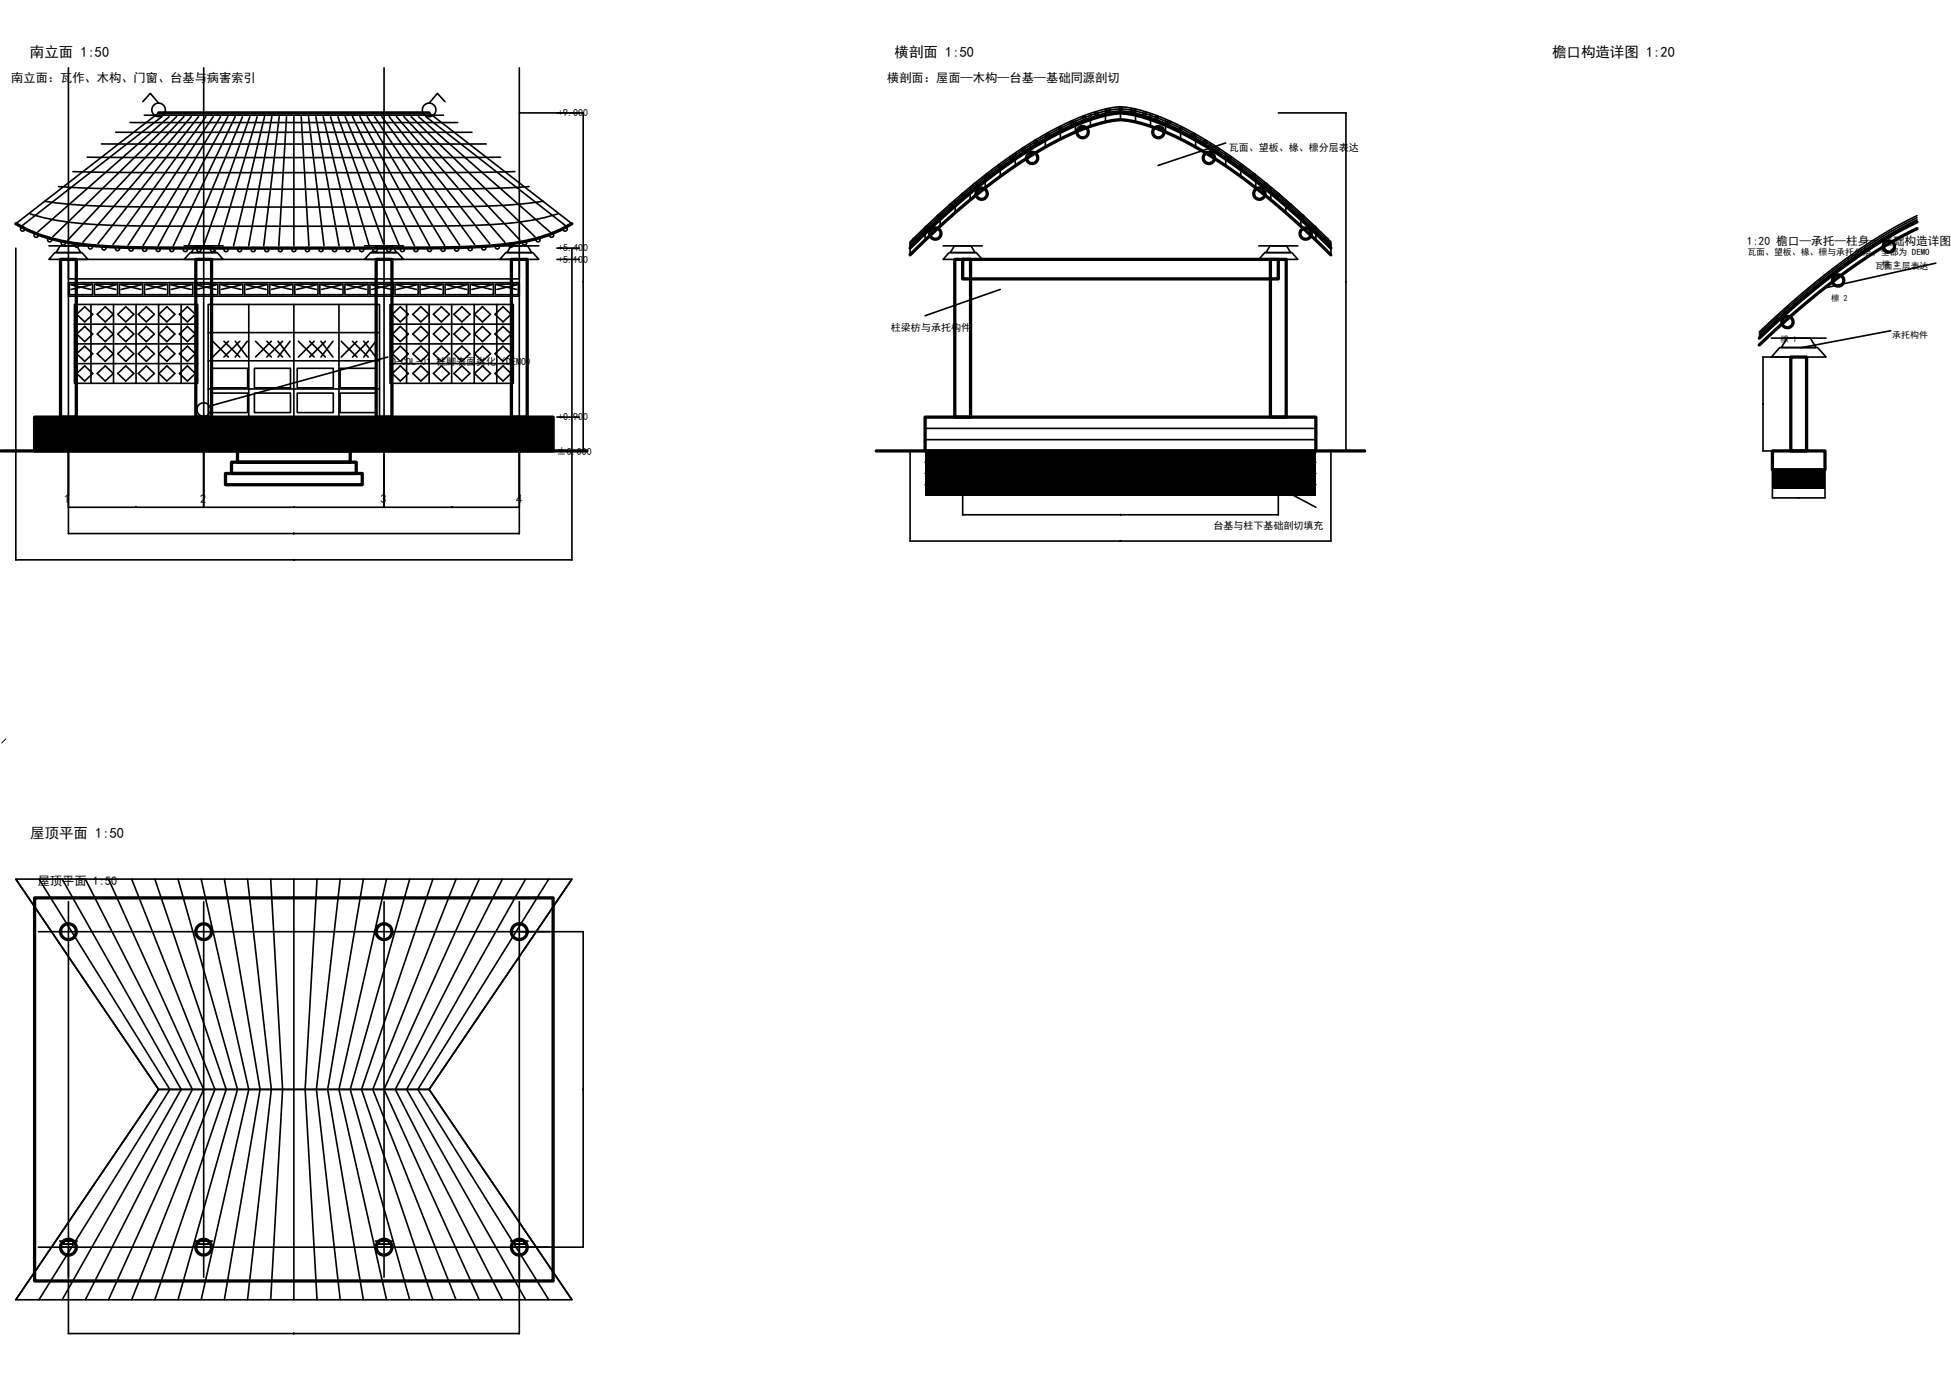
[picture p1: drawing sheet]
<svg xmlns="http://www.w3.org/2000/svg" width="297mm" height="210mm" viewBox="0 0 297 210" stroke-linecap="round" stroke-linejoin="round" font-family="sans-serif">
<g fill="none" stroke="#000" stroke-width=".5">
<path d="M24.1 17.2h41.2M2.4 34.1a26.4 26.4 0 0 0 12.4 3.3 515 515 0 0 0 26.4 .4h19.4a140.1 140.1 0 0 0 17.7-.8 23.7 23.7 0 0 0 8.8-2.9M9.2 39.5h2.4v24h-2.4zM29.8 39.5h2.4v24h-2.4zM57.3 39.5h2.4v24h-2.4zM77.9 39.5h2.4v24h-2.4zM138.6 37.8a99.3 99.3 0 0 1 21.3-16.9 28.8 28.8 0 0 1 10.7-3.7 28.8 28.8 0 0 1 10.7 3.7 99.3 99.3 0 0 1 21.3 16.9M138.6 38.8a99.3 99.3 0 0 1 21.3-16.8 28.8 28.8 0 0 1 10.7-3.8 28.8 28.8 0 0 1 10.7 3.8 99.3 99.3 0 0 1 21.3 16.8M145.4 39.5h2.4v24h-2.4zM146.6 39.5h48v3h-48zM193.4 39.5h2.4v24h-2.4zM291.9 33.8a91.6 91.6 0 0 0-21.5 15.3l-2.6 2.4"/>
<path d="M291.9 34.8a91.6 91.6 0 0 0-21.5 15.3l-2.6 2.4M272.7 54.3h2.4v14.3h-2.4zM.1 68.6h89.3M5.3 63.5h78.9v5.1h-78.9zM34.3 72.1h20.9v1.7h-20.9zM35.2 70.4h19v1.7h-19zM36.2 68.6h17.1v1.8h-17.1zM133.4 68.6h74.4M140.8 63.5h59.5v5.1h-59.5zM269.8 68.6h8.1v2.9h-8.1zM5.3 136.7h78.9v58.3h-78.9z"/>
<circle cx="142.4" cy="35.6" r=".86"/>
<circle cx="149.5" cy="29.5" r=".86"/>
<circle cx="157.1" cy="24" r=".86"/>
<circle cx="164.8" cy="20.1" r=".86"/>
<circle cx="176.4" cy="20.1" r=".86"/>
<circle cx="184" cy="24" r=".86"/>
<circle cx="191.7" cy="29.5" r=".86"/>
<circle cx="198.8" cy="35.6" r=".86"/>
<circle cx="287.6" cy="37.5" r=".86"/>
<circle cx="272.1" cy="49" r=".86"/>
<circle cx="279.9" cy="42.7" r=".86"/>
<circle cx="10.4" cy="141.8" r="1.2"/>
<circle cx="31" cy="141.8" r="1.2"/>
<circle cx="58.5" cy="141.8" r="1.2"/>
<circle cx="79.1" cy="141.8" r="1.2"/>
<circle cx="10.4" cy="189.8" r="1.2"/>
<circle cx="31" cy="189.8" r="1.2"/>
<circle cx="58.5" cy="189.8" r="1.2"/>
<circle cx="79.1" cy="189.8" r="1.2"/>
</g>
<g fill="#000">
<path d="M5.3 63.5h78.9v5.1h-78.9z" fill-rule="evenodd"/>
<path d="M140.8 68.6h59.5v6.9h-59.5z" fill-rule="evenodd"/>
<path d="M143.4 68.6h6.3v6.9h-6.3z" fill-rule="evenodd"/>
<path d="M191.5 68.6h6.3v6.9h-6.3z" fill-rule="evenodd"/>
<path d="M269.8 71.5h8.1v2.9h-8.1z" fill-rule="evenodd"/>
</g>
<g fill="none" stroke="#000" stroke-width=".25">
<path d="M10.4 10.3v70.9h68.7v-70.9M19.8 18.7h49.9M21.7 15.5l1.2-1.3 1.2 1.5M22 17.5h45.5M24.6 17.8l-21.2 16.5M25.8 17.8l-20.1 17.5M26.9 17.8l-18.9 18.3M28 17.8l-17.7 18.8M29.1 17.8l-16.5 19.1M30.2 17.8l-15.3 19.3M31 10.3v66.9M31.3 17.8l-14.1 19.4"/>
<path d="M32.5 17.8l-13 19.5M33.6 17.8l-11.8 19.6M34.7 17.8l-10.6 19.6M35.8 17.8l-9.4 19.6M36.9 17.8l-8.2 19.6M38 17.8l-7 19.6M39.2 17.8l-5.9 19.6M40.3 17.8l-4.7 19.6M41.4 17.8l-3.5 19.6M42.5 17.8l-2.3 19.6M43.6 17.8l-1.2 19.6M44.7 17.8v19.6"/>
<path d="M45.9 17.8l1.1 19.6M47 17.8l2.3 19.6M48.1 17.8l3.5 19.6M49.2 17.8l4.7 19.6M50.3 17.8l5.9 19.6M51.4 17.8l7.1 19.6M52.6 17.8l8.2 19.6M53.7 17.8l9.4 19.6M54.8 17.8l10.6 19.6M55.9 17.8l11.8 19.6M57 17.8l13 19.5M58.1 17.8l14.2 19.4"/>
<path d="M58.5 10.3v66.9M59.3 17.8l15.3 19.3M60.4 17.8l16.5 19.1M61.5 17.8l17.7 18.8M62.6 17.8l18.9 18.3M63.7 17.8l20 17.5M64.8 17.8l21.2 16.5M67.7 15.5l-1.1-1.3-1.3 1.5M79.1 17.2h9.7v51.4h-9.7M161.4 19.3v1.9M163.7 18.2v1.9M166 17.3v1.9"/>
<path d="M168.3 16.7v1.9M170.6 16.3v1.9M172.9 16.7v1.9M175.2 17.3v1.9M177.5 18.2v1.9M179.7 19.3v1.9M194.6 17.2h10.3v51.4h-10.3v9.8h-48v-9.8M2.4 34.1l21.7-16.9h41.2l21.8 16.9M2.4 37.8v47.4h84.7v-47.4M4.6 32.6a49 49 0 0 0 14 1.7l24.1 .1a1042.2 1042.2 0 0 0 32.2-.2 42.1 42.1 0 0 0 10-1.6M6.8 30.6a137.2 137.2 0 0 0 18.9 .9h20.9a827.6 827.6 0 0 0 30.4-.3l5.7-.6M7.4 37.4h6"/>
<path d="M8.4 38.5h4.1l.9 1h-6zM8.9 28.4a469.3 469.3 0 0 0 26.9 .4h14.3a777.6 777.6 0 0 0 28.7-.3l1.8-.1M9.2 37.4h2.5l.6 1.1h-3.8zM10.4 39.5h68.7v3h-68.7zM11.1 26.1l8.4 .2h18.5h30.3l10.1-.2M13.3 23.9h62.9M15.5 21.9h58.5M17.6 20.1h54.3M28 37.4h6M29 38.5h4.1l.9 1h-6zM29.8 37.4h2.5l.6 1.1h-3.8zM55.5 37.4h5.9"/>
<path d="M56.4 38.5h4.1l.9 1h-5.9zM57.2 37.4h2.5l.7 1.1h-3.8zM76.1 37.4h5.9M77 38.5h4.1l.9 1h-5.9zM77.8 37.4h2.5l.7 1.1h-3.8zM84.8 39.5h3.4M84.8 37.8h3.4M138.6 37.5a99.3 99.3 0 0 1 21.3-16.9 28.8 28.8 0 0 1 10.7-3.7 28.8 28.8 0 0 1 10.7 3.7 99.3 99.3 0 0 1 21.3 16.9M138.6 37.1a99.3 99.3 0 0 1 21.3-16.8 28.8 28.8 0 0 1 10.7-3.7 28.8 28.8 0 0 1 10.7 3.7 99.3 99.3 0 0 1 21.3 16.8M138.6 36.8a99.3 99.3 0 0 1 21.3-16.8 28.8 28.8 0 0 1 10.7-3.8 28.8 28.8 0 0 1 10.7 3.8 99.3 99.3 0 0 1 21.3 16.8M138.6 36.9v1.9M140.8 34.7v1.9"/>
<path d="M143.1 32.5v1.9M143.6 37.4h5.9M144.5 38.5h4.1l.9 1h-5.9zM145.3 37.4h2.5l.7 1.1h-3.8zM145.4 30.5v1.9M147.7 28.5v1.9M150 26.7v1.9M152.3 25v1.9M154.6 23.4v1.8M156.9 21.9v1.8M159.2 20.5v1.9M182 20.5v1.9"/>
<path d="M184.3 21.9v1.8M186.6 23.4v1.8M186.6 21.8l-10.3 3.4M188.9 25v1.9M191.2 26.7v1.9M191.6 37.4h6M192.6 38.5h4.1l.9 1h-6zM193.4 37.4h2.5l.6 1.1h-3.8zM193.5 28.5v1.9M195.8 30.5v1.9M198.1 32.5v1.9M200.3 34.7v1.9"/>
<path d="M202.6 36.9v1.9M291.9 33.5a91.6 91.6 0 0 0-21.5 15.3l-2.6 2.4M291.9 33.1a91.6 91.6 0 0 0-21.5 15.4l-2.6 2.4M291.9 32.8a91.6 91.6 0 0 0-21.5 15.3l-2.6 2.4M10.4 43h68.7v2.1h-68.7zM10.6 43.3h3.5v1.6h-3.5zM10.8 43.4l3 .7M11.3 46.3h18.8v12h-18.8zM11.3 55.3h18.8M11.3 52.3h18.8M11.3 49.3h18.8M11.7 56.8l1.2-1.1 1.2 1.1-1.2 1.2z"/>
<path d="M11.7 53.8l1.2-1.1 1.2 1.1-1.2 1.2zM11.7 50.8l1.2-1.1 1.2 1.1-1.2 1.2zM11.7 47.8l1.2-1.1 1.2 1.1-1.2 1.2zM13.8 43.4l-3 .7M13.8 46.3v12M14.4 43.3h3.5v1.6h-3.5zM14.6 43.4l3 .7M14.8 56.8l1.2-1.1 1.2 1.1-1.2 1.2zM14.8 53.8l1.2-1.1 1.2 1.1-1.2 1.2zM14.8 47.8l1.2-1.1 1.2 1.1-1.2 1.2zM14.8 50.8l1.2-1.1 1.2 1.1-1.2 1.2zM17.3 46.3v12"/>
<path d="M17.6 43.4l-3 .7M17.9 53.8l1.3-1.1 1.2 1.1-1.2 1.2zM17.9 56.8l1.3-1.1 1.2 1.1-1.2 1.2zM17.9 50.8l1.3-1.1 1.2 1.1-1.2 1.2zM17.9 47.8l1.3-1.1 1.2 1.1-1.2 1.2zM18.2 43.3h3.5v1.6h-3.5zM18.4 43.4l3.1 .7M20.7 46.3v12M21.1 50.8l1.2-1.1 1.2 1.1-1.2 1.2zM21.1 56.8l1.2-1.1 1.2 1.1-1.2 1.2zM21.1 53.8l1.2-1.1 1.2 1.1-1.2 1.2zM21.1 47.8l1.2-1.1 1.2 1.1-1.2 1.2z"/>
<path d="M21.5 43.4l-3.1 .7M22 43.3h3.5v1.6h-3.5zM22.3 43.4l3 .7M24.1 46.3v12M24.2 50.8l1.2-1.1 1.2 1.1-1.2 1.2zM24.2 56.8l1.2-1.1 1.2 1.1-1.2 1.2zM24.2 53.8l1.2-1.1 1.2 1.1-1.2 1.2zM24.2 47.8l1.2-1.1 1.2 1.1-1.2 1.2zM25.3 43.4l-3 .7M25.8 43.3h3.5v1.6h-3.5zM26.1 43.4l3 .7M27.3 50.8l1.2-1.1 1.3 1.1-1.3 1.2z"/>
<path d="M27.3 56.8l1.2-1.1 1.3 1.1-1.3 1.2zM27.3 53.8l1.2-1.1 1.3 1.1-1.3 1.2zM27.3 47.8l1.2-1.1 1.3 1.1-1.3 1.2zM27.6 46.3v12M29.1 43.4l-3 .7M29.6 43.3h3.6v1.6h-3.6zM29.9 43.4l3 .7M31.7 46.3h26.1v17.2h-26.1zM31.7 59.2h26.1M31.7 54.9h26.1M31.7 50.6h26.1M32.2 59.8h5.5v3h-5.5z"/>
<path d="M32.2 56.1h5.5v2.9h-5.5zM32.4 51.9l2.4 2.4M32.9 43.4l-3 .7M33.4 43.3h3.6v1.6h-3.6zM33.7 43.4l3 .7M34.1 51.9l2.4 2.4M34.8 51.9l-2.4 2.4M35.8 51.9l1.8 2.4M36.5 51.9l-2.4 2.4M36.7 43.4l-3 .7M37.3 43.3h3.5v1.6h-3.5zM37.5 43.4l3 .7"/>
<path d="M37.6 51.9l-1.8 2.4M37.9 46.3v22.3M38.7 59.8h5.5v3h-5.5zM38.7 56.1h5.5v2.9h-5.5zM38.9 51.9l2.4 2.4M40.5 43.4l-3 .7M40.6 51.9l2.4 2.4M41.1 43.3h3.5v1.6h-3.5zM41.3 51.9l-2.4 2.4M41.3 43.4l3 .7M42.3 51.9l1.9 2.4M43 51.9l-2.4 2.4"/>
<path d="M44.2 51.9l-1.9 2.4M44.3 43.4l-3 .7M44.7 46.3v22.3M44.9 43.3h3.5v1.6h-3.5zM45.1 43.4l3.1 .7M45.3 59.8h5.4v3h-5.4zM45.3 56.1h5.4v2.9h-5.4zM45.4 51.9l2.4 2.4M47.1 51.9l2.4 2.4M47.8 51.9l-2.4 2.4M48.2 43.4l-3.1 .7M48.7 43.3h3.5v1.6h-3.5z"/>
<path d="M48.9 51.9l1.8 2.4M49 43.4l3 .7M49.5 51.9l-2.4 2.4M50.7 51.9l-1.8 2.4M51.6 46.3v22.3M51.8 59.8h5.5v3h-5.5zM51.8 56.1h5.5v2.9h-5.5zM51.9 51.9l2.5 2.4M52 43.4l-3 .7M52.5 43.3h3.5v1.6h-3.5zM52.8 43.4l3 .7M53.7 51.9l2.4 2.4"/>
<path d="M54.4 51.9l-2.5 2.4M55.4 51.9l1.8 2.4M55.8 43.4l-3 .7M56.1 51.9l-2.4 2.4M56.3 43.3h3.6v1.6h-3.6zM56.6 43.4l3 .7M57.2 51.9l-1.8 2.4M59 54.3l-27 7.5M59.4 46.3h18.7v12h-18.7zM59.4 55.3h18.7M59.4 52.3h18.7M59.4 49.3h18.7"/>
<path d="M59.6 43.4l-3 .7M59.7 56.8l1.2-1.1 1.3 1.1-1.3 1.2zM59.7 53.8l1.2-1.1 1.3 1.1-1.3 1.2zM59.7 50.8l1.2-1.1 1.3 1.1-1.3 1.2zM59.7 47.8l1.2-1.1 1.3 1.1-1.3 1.2zM60.1 43.3h3.6v1.6h-3.6zM60.4 43.4l3 .7M61.9 46.3v12M62.9 53.8l1.2-1.1 1.2 1.1-1.2 1.2zM62.9 50.8l1.2-1.1 1.2 1.1-1.2 1.2zM62.9 56.8l1.2-1.1 1.2 1.1-1.2 1.2zM62.9 47.8l1.2-1.1 1.2 1.1-1.2 1.2z"/>
<path d="M63.4 43.4l-3 .7M64 43.3h3.5v1.6h-3.5zM64.2 43.4l3 .7M65.3 46.3v12M66 56.8l1.2-1.1 1.2 1.1-1.2 1.2zM66 47.8l1.2-1.1 1.2 1.1-1.2 1.2zM66 53.8l1.2-1.1 1.2 1.1-1.2 1.2zM66 50.8l1.2-1.1 1.2 1.1-1.2 1.2zM67.2 43.4l-3 .7M67.8 43.3h3.5v1.6h-3.5zM68 43.4l3 .7M68.8 46.3v12"/>
<path d="M69.1 53.8l1.2-1.1 1.3 1.1-1.3 1.2zM69.1 50.8l1.2-1.1 1.3 1.1-1.3 1.2zM69.1 56.8l1.2-1.1 1.3 1.1-1.3 1.2zM69.1 47.8l1.2-1.1 1.3 1.1-1.3 1.2zM71 43.4l-3 .7M71.6 43.3h3.5v1.6h-3.5zM71.8 43.4l3.1 .7M72.2 46.3v12M72.2 50.8l1.3-1.1 1.2 1.1-1.2 1.2zM72.2 56.8l1.3-1.1 1.2 1.1-1.2 1.2zM72.2 53.8l1.3-1.1 1.2 1.1-1.2 1.2zM72.2 47.8l1.3-1.1 1.2 1.1-1.2 1.2z"/>
<path d="M74.9 43.4l-3.1 .7M75.4 56.8l1.2-1.1 1.2 1.1-1.2 1.2zM75.4 53.8l1.2-1.1 1.2 1.1-1.2 1.2zM75.4 50.8l1.2-1.1 1.2 1.1-1.2 1.2zM75.4 47.8l1.2-1.1 1.2 1.1-1.2 1.2zM75.4 43.3h3.5v1.6h-3.5zM75.6 46.3v12M75.7 43.4l3 .7M78.7 43.4l-3 .7M88.8 42.9h.1M152.3 44.1l-11.5 4M204.9 42.9h.1"/>
<path d="M269.7 51.5h8.3M271 52.9h5.7l1.3 1.4h-8.3zM272.1 51.5h3.5l.9 1.4h-5.3zM273.8 54.3h-5.4v14.3h5.4M287.9 50.3l-13.6 2.6M294.7 40.1l-16.6 3.7M5.3 66.1h78.9M7 63.5v5.1M10.4 77.2h68.7M13.8 63.5v5.1M17.3 63.5v5.1M20.7 77.2h.1"/>
<path d="M20.7 63.5v5.1M24.1 63.5v5.1M27.6 63.5v5.1M34.4 63.5v5.1M41.3 63.5v5.1M44.7 77.2h.1M44.8 77.2h.1M48.2 63.5v5.1M55 63.5v5.1M61.9 63.5v5.1M65.3 63.5v5.1M68.7 77.2h.1"/>
<path d="M68.8 77.2h.1M68.8 63.5v5.1M72.2 63.5v5.1M75.6 63.5v5.1M82.5 63.5v5.1M84.8 63.5h3.4M138.6 68.6v13.8h64v-13.8M140.8 73.8h59.5M140.8 72.1h59.5M140.8 70.4h59.5M140.8 66.9h59.5M140.8 65.2h59.5"/>
<path d="M170.6 78.3v.1M170.6 78.3h.1M191.2 72.4l9.1 4.8M268.4 61.5h.1M269.8 71.5v4.3h8.1v-4.3M273.8 75.8h.1M273.9 75.8h.1M44.7 85.2h.1M44.7 81.2h.1M44.8 81.2h.1M44.8 85.2h.1M170.6 82.3v.1"/>
<path d="M170.6 82.3h.1M2.4 133.8h84.7l-21.8 32h-41.2zM2.4 133.8l21.7 32-21.7 32M5.9 133.8l20 32-20 32M9.5 133.8l18.1 32-18.1 32M10.4 137.2v65.8h68.7v-65.8M13 133.8l16.3 32-16.3 32M16.5 133.8l14.5 32-14.5 32M20 133.8l12.7 32-12.7 32M23.6 133.8l10.8 32-10.8 32M27.1 133.8l9.1 32-9.1 32M30.6 133.8l7.3 32-7.3 32"/>
<path d="M31 137.2v57.2M34.2 133.8l5.4 32-5.4 32M37.7 133.8l3.6 32-3.6 32M41.2 133.8l1.8 32-1.8 32M44.7 133.8v64M48.3 133.8l-1.8 32 1.8 32M51.8 133.8l-3.6 32 3.6 32M55.3 133.8l-5.4 32 5.4 32M58.5 137.2v57.2M58.9 133.8l-7.3 32 7.3 32M62.4 133.8l-9.1 32 9.1 32M65.9 133.8l-10.9 32 10.9 32"/>
<path d="M69.4 133.8l-12.6 32 12.6 32M73 133.8l-14.5 32 14.5 32M76.5 133.8l-16.3 32 16.3 32M80 133.8l-18.1 32 18.1 32M83.5 133.8l-19.9 32 19.9 32M87.1 133.8l-21.8 32 21.8 32M5.8 141.8h83v48h-83M24.1 165.8h41.2l21.8 32h-84.7zM88.8 165.8h.1M9.1 188.9h2.7M9.5 189.4h1.8l.5 .4h-2.7zM9.9 188.9h1.1l.3 .5h-1.7z"/>
<path d="M29.7 188.9h2.7M30.1 189.4h1.8l.5 .4h-2.7zM30.4 188.9h1.2l.3 .5h-1.7zM57.1 188.9h2.7M57.5 189.4h1.9l.4 .4h-2.7zM57.9 188.9h1.1l.3 .5h-1.7zM77.7 188.9h2.7M78.1 189.4h1.9l.4 .4h-2.7zM78.5 188.9h1.1l.3 .5h-1.7zM44.7 203h.1M44.8 203h.1"/>
<circle cx="24.1" cy="16.7" r="1.03"/>
<circle cx="65.3" cy="16.7" r="1.03"/>
<circle cx="161.4" cy="19.5" r=".26"/>
<circle cx="163.2" cy="18.7" r=".26"/>
<circle cx="165.1" cy="17.9" r=".26"/>
<circle cx="166.9" cy="17.3" r=".26"/>
<circle cx="168.8" cy="16.8" r=".26"/>
<circle cx="170.6" cy="16.6" r=".26"/>
<circle cx="172.4" cy="16.8" r=".26"/>
<circle cx="174.3" cy="17.3" r=".26"/>
<circle cx="176.1" cy="17.9" r=".26"/>
<circle cx="178" cy="18.7" r=".26"/>
<circle cx="179.8" cy="19.5" r=".26"/>
<circle cx="3.4" cy="34.9" r=".31"/>
<circle cx="5.5" cy="35.8" r=".31"/>
<circle cx="7.6" cy="36.5" r=".31"/>
<circle cx="9.6" cy="37" r=".31"/>
<circle cx="11.7" cy="37.3" r=".31"/>
<circle cx="13.8" cy="37.6" r=".31"/>
<circle cx="15.8" cy="37.7" r=".31"/>
<circle cx="17.9" cy="37.8" r=".31"/>
<circle cx="20" cy="37.9" r=".31"/>
<circle cx="22" cy="37.9" r=".31"/>
<circle cx="24.1" cy="38" r=".31"/>
<circle cx="26.2" cy="38" r=".31"/>
<circle cx="28.2" cy="38" r=".31"/>
<circle cx="30.3" cy="38" r=".31"/>
<circle cx="32.4" cy="38" r=".31"/>
<circle cx="34.4" cy="38" r=".31"/>
<circle cx="36.5" cy="38" r=".31"/>
<circle cx="38.5" cy="38" r=".31"/>
<circle cx="40.6" cy="38" r=".31"/>
<circle cx="42.7" cy="38" r=".31"/>
<circle cx="44.7" cy="38" r=".31"/>
<circle cx="46.8" cy="38" r=".31"/>
<circle cx="48.9" cy="38" r=".31"/>
<circle cx="50.9" cy="38" r=".31"/>
<circle cx="53" cy="38" r=".31"/>
<circle cx="55.1" cy="38" r=".31"/>
<circle cx="57.1" cy="38" r=".31"/>
<circle cx="59.2" cy="38" r=".31"/>
<circle cx="61.3" cy="38" r=".31"/>
<circle cx="63.3" cy="38" r=".31"/>
<circle cx="65.4" cy="38" r=".31"/>
<circle cx="67.5" cy="37.9" r=".31"/>
<circle cx="69.5" cy="37.9" r=".31"/>
<circle cx="71.6" cy="37.8" r=".31"/>
<circle cx="73.7" cy="37.7" r=".31"/>
<circle cx="75.7" cy="37.6" r=".31"/>
<circle cx="77.8" cy="37.3" r=".31"/>
<circle cx="79.8" cy="37" r=".31"/>
<circle cx="81.9" cy="36.5" r=".31"/>
<circle cx="84" cy="35.8" r=".31"/>
<circle cx="86" cy="34.9" r=".31"/>
<circle cx="139.2" cy="36.5" r=".26"/>
<circle cx="141.1" cy="34.7" r=".26"/>
<circle cx="142.9" cy="32.9" r=".26"/>
<circle cx="144.8" cy="31.3" r=".26"/>
<circle cx="146.6" cy="29.7" r=".26"/>
<circle cx="148.5" cy="28.2" r=".26"/>
<circle cx="150.3" cy="26.7" r=".26"/>
<circle cx="152.2" cy="25.3" r=".26"/>
<circle cx="154" cy="24" r=".26"/>
<circle cx="155.8" cy="22.7" r=".26"/>
<circle cx="157.7" cy="21.6" r=".26"/>
<circle cx="159.5" cy="20.5" r=".26"/>
<circle cx="181.7" cy="20.5" r=".26"/>
<circle cx="183.5" cy="21.6" r=".26"/>
<circle cx="185.3" cy="22.7" r=".26"/>
<circle cx="187.2" cy="24" r=".26"/>
<circle cx="189" cy="25.3" r=".26"/>
<circle cx="190.9" cy="26.7" r=".26"/>
<circle cx="192.7" cy="28.2" r=".26"/>
<circle cx="194.6" cy="29.7" r=".26"/>
<circle cx="196.4" cy="31.3" r=".26"/>
<circle cx="198.3" cy="32.9" r=".26"/>
<circle cx="200.1" cy="34.7" r=".26"/>
<circle cx="201.9" cy="36.5" r=".26"/>
<circle cx="31" cy="62.3" r="1.03"/>
<circle cx="44.7" cy="77.2" r="0"/>
<circle cx="170.6" cy="78.3" r="0"/>
<circle cx="44.7" cy="85.2" r="0"/>
<circle cx="88.8" cy="165.8" r="0"/>
</g>
<path d="M.9 112.5l-.6 .6" fill="none" stroke="#000" stroke-width=".15"/>
<g font-size="2.2">
<text x="4.6" y="8.7">南立面 1:50</text>
<text x="136.2" y="8.7">横剖面 1:50</text>
<text x="236.3" y="8.7">檐口构造详图 1:20</text>
<text x="4.6" y="127.5">屋顶平面 1:50</text>
</g>
<g font-size="1.9">
<text x="1.7" y="12.4">南立面：瓦作、木构、门窗、台基与</text>
<text x="31.5" y="12.4">病害索引</text>
<text x="135.1" y="12.4">横剖面：屋面—木构—台基—基础同源剖切</text>
<text x="9.8" y="76.5">1</text>
<text x="30.5" y="76.5">2</text>
<text x="57.9" y="76.5">3</text>
<text x="78.6" y="76.5">4</text>
<text x="5.8" y="134.7">屋顶平面 1:50</text>
</g>
<text font-size="1.8" x="266" y="37.2">1:20 檐口—承托—柱身—柱础构造详图</text>
<g font-size="1.5">
<text x="85" y="17.7">+9.00</text>
<text x="88.8" y="17.7">0</text>
<text x="187.1" y="23">瓦面、望板、椽、檩分层表</text>
<text x="205.4" y="23">达</text>
<text x="85" y="40">+5.</text>
<text x="85" y="38.3">+5.</text>
<text x="87.3" y="40">10</text>
<text x="87.3" y="38.3">40</text>
<text x="88.8" y="40">0</text>
<text x="88.8" y="38.3">0</text>
<text x="135.7" y="50.4">柱梁枋与承托构件</text>
<text x="59.5" y="55.6">D-COL-01</text>
<text x="66.4" y="55.6">柱脚表面</text>
<text x="72.5" y="55.6">劣化（DE</text>
<text x="78.6" y="55.6">M</text>
<text x="79.4" y="55.6">O）</text>
<text x="85" y="64">+0.</text>
<text x="87.3" y="64">90</text>
<text x="88.8" y="64">0</text>
<text x="84.8" y="69.3">±0.000</text>
<text x="184.7" y="80.5">台基与柱下基础剖切填充</text>
</g>
<g font-size="1.4">
<text x="266" y="38.9">瓦面、望板、椽、檩与承托分层；全部为 DEMO</text>
<text x="285.5" y="40.9">瓦檩 3</text>
<text x="286.8" y="40.9">面三层表达</text>
<text x="288.1" y="51.5">承托构件</text>
</g>
<g font-size="1.3">
<text x="278.8" y="45.8">檩 2</text>
<text x="271.1" y="52.1">檩 1</text>
</g>
</svg>
